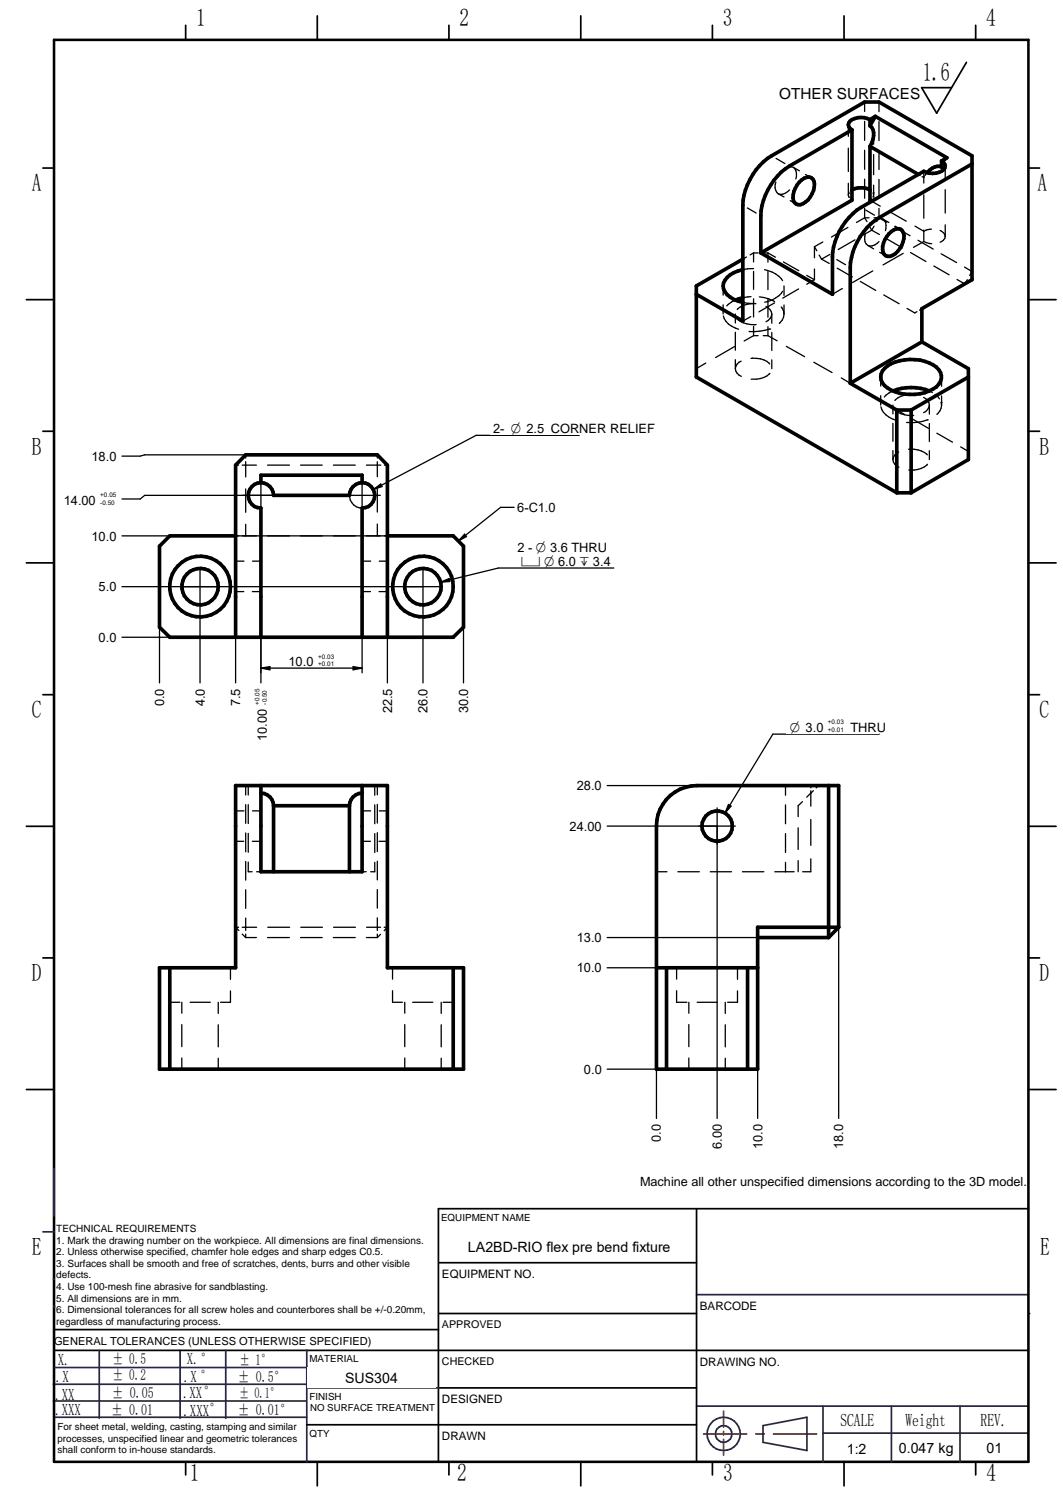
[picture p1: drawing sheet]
<svg xmlns="http://www.w3.org/2000/svg" width="210mm" height="297mm" viewBox="0 0 210 297" stroke-linecap="round" stroke-linejoin="round" font-family="sans-serif">
<g fill="none" stroke="#26264c" stroke-width=".34">
<path d="M8.5 243.3h2.2M10.5 252.6h.2M137.5 255.7h65.6M10.5 276.7h50M10.5 273.4h50M10.8 279.9h49.8M10.8 270.1h50M35.6 266.7v13.4M60.6 266.7v22M60.7 274.1h26M137.5 277.7h65.6M162.5 277.7v11"/>
<path d="M176 277.7v11M189.6 277.7v11M150.7 281.6l8.6-1.7v6.6l-8.6-1.6zM162.5 283h40.5"/>
</g>
<g fill="none" stroke="#000" stroke-width=".34">
<path d="M36.7 5v2.9M88.6 5v2.9M140.7 5v2.9M192.7 5v2.9M8.5 33.2h2.2M203.1 33.2h2.2M5.2 59.2h5.5M203.1 59.2h5.4M8.5 85.2h2.2M203.1 85.2h2.2M5.2 111.2h5.5M203.1 111.2h5.4"/>
<path d="M8.5 137.2h2.2M203.1 137.2h2.2M5.2 163.2h5.5M203.1 163.2h5.4M8.5 189.2h2.2M203.1 189.2h2.2M5.2 215.2h5.5M203.1 215.2h5.4M86.6 238.7v50M10.7 266.7h192.4M10.7 262.6h75.9M86.7 274.1h50.8"/>
<path d="M36.7 288.7v2.6M62.7 288.7v4.8M88.6 288.7v2.6M114.7 288.7v4.8M140.7 288.7v2.6M166.7 288.7v4.8M192.7 288.7v2.6"/>
</g>
<path d="M10.7 7.9h192.4v280.8h-192.4z" fill="none" stroke="#000" stroke-width=".51"/>
<path d="M142.9 278.7v3.2M138.9 283.2h8.5M142.9 282.7v.7M142.9 284.3v3.1M149.2 283.2h1.7M152.7 283.2h8.5" fill="none" stroke="#f00" stroke-width=".34"/>
<circle cx="10.6" cy="258.1" r=".17" fill="#26264c"/>
<g fill="none" stroke="#26264c" stroke-width=".34">
<path d="M10.7 230.8v9.4M19.6 266.7v13.4M44.6 266.7v13.4M60.5 266.7h.1"/>
<circle cx="142.9" cy="283.2" r="3.3"/>
<circle cx="142.9" cy="283.2" r="1.63"/>
</g>
<path d="M190.8 12.3l-5.8 10.1-3-5.1h5.9M86.6 238.7h116.5M86.7 259.4h50.8M86.7 249.4h50.8M86.6 281.4h50.9" fill="none" stroke="#000" stroke-width=".34"/>
<circle cx="203.1" cy="259.4" r=".17" fill="#000"/>
<g fill="#fff">
<path d="M137.9 271.4h64.4v6.1h-64.4z"/>
<path d="M189.9 283.9h13v4h-13z"/>
<path d="M86.9 254.9h50.2v4h-50.2z"/>
<path d="M60.7 270h25.3v4h-25.3z"/>
<path d="M87 244.3h50v4h-50z"/>
<path d="M60.8 277.1h25.2v4h-25.2z"/>
<path d="M176.4 284.1h13v4h-13z"/>
<path d="M162.7 284.1h13v4h-13z"/>
<path d="M137.9 260.4h64.5v6h-64.5z"/>
</g>
<path d="M62.7 3.1v4.8M114.7 3.1v4.8M166.7 3.1v4.8M137.5 238.7v50M60.6 281.4h26" fill="none" stroke="#000" stroke-width=".34"/>
<path d="M101.6 283.2h25.3v4h-25.3z" fill="#fff"/>
<g fill="none" stroke="#000" stroke-width=".72">
<path d="M157.8 36a2.22 2.22 0 0 1 2.4-.9 2.43 2.43 0 0 1 .2 3.2 3.4 3.4 0 0 1-2.8 2.1 1.42 1.42 0 0 1-1-1.9 5.4 5.4 0 0 1 1.2-2.5zM168.2 25.7l-12.3 7.1a12.5 12.5 0 0 0-5.7 9.8v7.4M168.2 25.7v13.8l-18 10.5M168.2 37.5a3.9 3.9 0 0 1 3.6 0M171.8 24.8a2.7 2.7 0 0 1 .3 3.4l-.3 .7M171.8 23.6a3.4 3.4 0 0 0-4.2 .7 1.09 1.09 0 0 0 .6 1.4M171.8 28.9v10.6l.3 .3M171.8 23.6v1.2M171.8 28.9l9.6 5.6M172.8 23l-1 .6M172.8 23l14.2 8.2-1.1 .6M172.8 23l-1 1.8"/>
<path d="M185.9 31.8a1.08 1.08 0 0 1 .7 1 1.08 1.08 0 0 1-.7 1 3.9 3.9 0 0 1-3.5 0l-12.4 7.2a12.5 12.5 0 0 0-5.6 9.8v7.3l-14.2-8.1M185.9 31.8v1.2a2.39 2.39 0 0 0-2.8 1.1M191.9 32.4l-18.3 10.6a12.4 12.4 0 0 0-5.7 9.8v22.9M137.5 58.1l9.2 5.3v-22.8a12.5 12.5 0 0 1 5.7-9.8l18.3-10.6h2.9l18.3 10.6v24.4l-9.9 5.8v6.5M146.7 58.8l-1.5 .5M146.7 51.2l-9.2 5.3v18l39.6 22.8M146.7 53.3a4.8 4.8 0 0 0-3.8 2.6 2.44 2.44 0 0 0 1.3 2.8l.7 .4 1.8 .6M175.5 46.2a2.22 2.22 0 0 1 2.4-.9 2.06 2.06 0 0 1 .4 2.5 4.2 4.2 0 0 1-2.5 2.8 1.21 1.21 0 0 1-1.5-1.3 4.3 4.3 0 0 1 1.2-3.1zM167.9 75.7l9.2 5.3M174.7 72.8a8.5 8.5 0 0 1 7.9-1.4 4 4 0 0 1 3.3 2.8 3.2 3.2 0 0 1-2.4 3 8.7 8.7 0 0 1-8.8-1 2.26 2.26 0 0 1 0-3.4zM176.3 77.2a9.9 9.9 0 0 1 7.2 0M182 67.5l9.2 5.3v18l-11.3 6.5"/>
<path d="M182 67.5l-14.1 8.2M191.2 74.5l-11.3 6.5M51.5 95.3v-1.4h20v1.4M51.5 95.3a2.5 2.5 0 0 0-2.5 2.5 2.5 2.5 0 0 0 2.5 2.5v25.6M51.5 95.3a2.53 2.53 0 0 1 2.5 2.5h15a2.53 2.53 0 0 1 2.5-2.5M71.5 95.3a2.5 2.5 0 0 1 2.5 2.5 2.5 2.5 0 0 1-2.5 2.5v25.6M177.1 81h2.8M177.1 81v16.3M177.1 97.3h2.8M179.9 81v16.3M76.5 105.8h13l2 2.1v16l-2 2h-56l-2-2v-16l2-2.1h13M46.5 125.9v-34l2-2.1h26l2 2.1v34"/>
<path d="M46.5 155.2h30v35.9h15v20.1h-60v-20.1h15zM51.5 156.6a2.53 2.53 0 0 1 2.5 2.5M54 159.1h15M54 159.1v13.1M69 159.1v13.1M71.5 156.6a2.53 2.53 0 0 0-2.5 2.5M71.5 155.2v17h-20v-17M163.6 155.2v30M33.5 191.1v20.1M89.5 191.1v20.1M129.6 191.1h20M131.6 191.1v20.1"/>
<path d="M147.6 191.1v20.1M149.6 185.2h14M165.6 183.1v-27.9h-28a8 8 0 0 0-8 8v48h18M165.6 183.1h-16v28.1h-2M165.6 183.1l-2 2.1"/>
<circle cx="39.5" cy="115.9" r="3.6"/>
<circle cx="39.5" cy="115.8" r="6"/>
<circle cx="83.5" cy="115.8" r="6"/>
<circle cx="83.5" cy="115.9" r="3.6"/>
<circle cx="141.6" cy="163.2" r="2.99"/>
</g>
<g fill="none" stroke="#000" stroke-width=".25">
<path d="M153.2 36a1.96 1.96 0 0 0 .5 2.3M153.2 31.3l1.8 1M153.7 38.3l1.1 .6M155.9 37.5a2.13 2.13 0 0 1-2.2 .8M156 39.6l1.2 .7M156.7 33.1a1.95 1.95 0 0 0-2.3 .7M156.7 33.1a1.95 1.95 0 0 1 .4 2.2M156.7 33.1l1.2 .6M159 34.5l1.2 .6M167.5 38.5l.1 .4M167.5 24.6v2.3M167.5 29.3v4.6"/>
<path d="M167.5 36.2v2.3M167.6 38.1h.1M167.6 38.1l-.1 .4M167.6 38.9h.1M167.9 39.3l.3 .2M168.2 37.5l-.3 .3M170.7 20.2v1.8M170.7 24v3.7M170.7 29.7v3.7M170.7 35.4v3.8M171.8 37.5l.3 .2M172.1 39.3l-.3 .2"/>
<path d="M172.1 39.8l1.7 .9M172.4 38.1h.1M172.4 38.9h.1M172.4 38.1l.1 .4M172.5 38.5l-.1 .4M172.5 26.5v2M172.5 30.5v4M172.5 36.6v1.9M173.6 20.2v1.9M173.6 24v3.8M173.6 29.7v3.8M173.6 35.4v3.8"/>
<path d="M181.4 34.5l.3 .1M182.1 34.9l.3 .2 .1-.2M182.4 33.8v2.4M182.4 38.5v4.6M182.8 34.4l-.2 .3M183.1 34.1l-.1 .1M186.3 32.4l-.4 .6M186.6 32.8v2.3M186.6 37.5v4.6M187 31.2l-.4 .6M142.8 56.5v1.8M145.2 59.3l-.8 .3-.9 .8"/>
<path d="M146.7 59.7l2.1 .2M147.4 50.8l-.7 .4M147.6 41.1l1.7 1M148.3 58.6l-1.6 .2M148.8 50l-.7 .3M148.8 50v1.7M148.8 53.6v3.5M148.8 59v3.6M148.8 50h.9M148.8 53l-2.1 .3M149.3 60l-.3-.1a4.4 4.4 0 0 0-3.4 1.2M149.9 58.6a7 7 0 0 1 3.1 1"/>
<path d="M150.7 50h.9M151 53.3a5.3 5.3 0 0 1 3.5 2.1M151.6 50l1.5 .8M151.6 50v1.8M151.6 53.6v3.6M151.6 59.1v3.6M153 59.8l-3.1 1.8M154.5 57.5a5.3 5.3 0 0 1-3.5 2.2M154.7 51.7l3 1.8M154.8 56.5v1.8M157.7 57.1l-3.1 1.8M159.3 54.4l1.5 .8"/>
<path d="M160.8 48.7v2.2M160.8 53.1v2.1M160.8 55.2l-1.5 .9M160.8 48.7l.5 .8M161.8 50.4l.4 .8M162.2 51.2l1.5 .8M162.5 47.8l-1.7 .9M163.9 50.2l-1.7 1M165.2 51.3l1.8 1M165.3 53l3 1.7M166.3 57l-1.9 1.1M167.4 44.9l-3.2 1.9"/>
<path d="M168.8 47.4l-3.3 1.9M169.9 55.6l3 1.8M170.7 41.1v1.9M170.7 43l-1.6 .9M170.7 43h.9M170.7 43l.5 .8M170.9 46.2a2.08 2.08 0 0 0 .5 2.3M170.9 41.5l1.8 1M171.4 48.5l1.1 .6M171.7 44.7l.4 .8M172.1 45.5l1.6 .8M172.1 45.5l-1.6 .9"/>
<path d="M172.3 53.5l-3.9 2.3M172.6 44.7l-.5 .8M172.6 43h1M173.6 47.7a2.03 2.03 0 0 1-2.2 .8M173.6 41.1v1.9M173.6 43l1.5 .9M173.6 43l-.5 .8M173.7 49.8l1.2 .7M174.3 43.3a1.86 1.86 0 0 1 .5 2.3M174.3 43.3a1.9 1.9 0 0 0-2.2 .7M174.3 43.3l1.2 .6M174.5 58.3l3 1.7"/>
<path d="M175.2 47.2l3 1.8M175.6 41.7l3.3 2M176.7 44.8l3 1.8M176.7 44.7l1.2 .6M178.4 50l-4 2.3M179.8 49.9l3 1.7M180.7 44.7l1.7 1 .5-.3 1-.1M181.3 47.5l3 1.7M182.4 47.7l-2 1.2M182.4 45.4v2.3M182.4 47.7l1.6 .4M184.4 52.5l3 1.8"/>
<path d="M185.6 45.5a1.55 1.55 0 0 1 1 1.2M185.8 50.1l3.1 1.8M186.6 46.7a1.41 1.41 0 0 1-1 1.1M186.6 44.4v2.3M189 55.2l1.5 .9 .5-.9M190.5 52.7l1.4 .9-.4 .8M139.4 71.7l-1.9 1.1M142.8 60.2v1.8M142.8 62.4a3.9 3.9 0 0 0 3 2.6M145 68.5l-3.7 2.1M145.2 72.8a1.81 1.81 0 0 0 1.2 1.5M145.2 62v1.8"/>
<path d="M145.2 65.6v3.6M145.2 71v1.8M145.6 63a4.4 4.4 0 0 0 3.7 1.1M146.3 71.3a1.73 1.73 0 0 0-1.1 1.5M148.3 62.5l-1.6 .9M148.3 70.8l.3-.1a4 4 0 0 1 3.4 1.2M148.8 66.3l-1.9 1.1M148.8 66.3h.9M148.8 64.5v1.8M150.7 66.3h.9M151.3 60.5a1.88 1.88 0 0 1 1.1 1.5M151.6 64.5v1.8"/>
<path d="M151.6 66.3l1.9 1M152 65a10.3 10.3 0 0 1-4.1 .4M152 65h.1M152 73.7a4.3 4.3 0 0 1-3.7 1.2M152.4 62a1.86 1.86 0 0 1-1.1 1.5M152.4 62v1.8M152.4 65.7v3.5M152.4 71.1v1.7M154.3 60.6l.4 .8 .1 .6M154.8 62a2.44 2.44 0 0 1-.9 1.9M154.8 60.2v1.8M155.3 68.4l3.6 2"/>
<path d="M160.7 71.5l3.6 2.1M166.1 74.6l1.8 1.1M173.9 74.5v1.7M173.9 78.1v1.9M176.3 77.2l-.7 .4-1 .8M179.1 60.9l1.5 .9 .5-.2M180.4 77.9h-.3a4.2 4.2 0 0 0-3.4 1.2M182 61l-.4 .3M182.4 78.5a1.86 1.86 0 0 1 1.1 1.5M183.5 77.2l.6 .3M184.7 77.9l.8 .9M185.8 79.5h.1"/>
<path d="M185.8 79.5l.1 .5M185.9 74.5v1.8M185.9 78.2v1.8M46.5 91.9h.6M47.8 91.9h2.8M48.5 96.6v4.6M48.5 89.8v.7M48.5 91.2v3M52.8 91.9h4.4M59.4 91.9h4.2M65.8 91.9h4.3M72.3 91.9h2.9"/>
<path d="M74.5 96.5v4.6M74.5 89.8v.7M74.5 91.2v2.9M75.9 91.9h.6M173.9 80.3a4.1 4.1 0 0 0 3.1 2.7M176.3 90.8a1.81 1.81 0 0 0 1.2 1.5M176.3 80v1.7M176.3 83.6v3.6M176.3 89v1.8M176.7 80.9a4.4 4.4 0 0 0 3.7 1.1M177.1 81l1.5 .9M177.5 89.3a1.88 1.88 0 0 0-1.2 1.5"/>
<path d="M179.4 88.7a4.7 4.7 0 0 1 3.7 1.1M180.3 82.8l3.1 1.8M183.1 82.9a9.4 9.4 0 0 1-4.1 .5M183.1 82.9h.1M183.1 91.7a4.3 4.3 0 0 1-3.6 1.1M183.5 80a1.88 1.88 0 0 1-1.1 1.5M183.5 80v1.8M183.5 83.7v3.5M183.5 89v1.8M185 85.6l3.1 1.7M185.9 80a2.45 2.45 0 0 1-.9 1.8M189.7 88.3l1.5 .9"/>
<path d="M46.5 105.8h.6M46.5 110.8h1.7M46.5 116.8h1.6M47.8 105.8h2.8M48.5 103.5v2.3M49.8 116.8h1.7M49.9 110.8h1.6M52.8 105.8h4.4M59.4 105.8h4.2M65.8 105.8h4.3M71.5 116.8h1.7M71.5 110.8h1.7"/>
<path d="M72.3 105.8h2.8M74.5 103.5v2.3M74.8 116.8h1.7M74.9 110.8h1.6M75.9 105.8h.6M24.1 125.9h22.4M48.5 155.2v1.8M48.5 158.9v3.7M49 155.2v1.8M49 158.9v3.7M74 155.2v1.9M74 159v3.7"/>
<path d="M74.5 155.2v1.8M74.5 158.9v3.7M155.1 155.2v1.9M155.1 159v3.7M158.5 158.3l-.9 .8v2.2M160.1 155.2v.4M160.1 156.2v3M160.6 156.2l-1.3 1.2M161.6 155.2l-.4 .4M46.5 160.1h1.7M46.5 166.2h1.6M48.5 164.5v3.7"/>
<path d="M48.5 170.1v3.7M48.5 175.7v3.7M49 170.3v1.9h.8M49 164.6v3.7M49.8 166.2h1.7M49.9 160.1h1.6M50.7 172.2h.8M71.5 172.2h.8M71.5 166.2h1.7M71.5 160.1h1.7M74 170.3v1.9h-.8M74 164.6v3.8"/>
<path d="M74.5 164.5v3.7M74.5 170.1v3.7M74.5 175.7v3.7M74.8 166.2h1.7M74.9 160.1h1.6M129.6 172.2h2.1M133.9 172.2h4.2M140.3 172.2h4.1M146.6 172.2h4.2M155.1 164.6v3.8M155.1 170.3v1.9M156.8 172.2h-3.8"/>
<path d="M157.6 163.5v4.3M157.6 170v2.2M160.1 169.6v2.6h-1.6M160.1 161.8v5.2M33.5 198h2M35.9 198v2.1M37.5 198h4M43.1 198v2.2M45.5 195.7v2.3h-1.9M45.5 191.1v2.3M47.1 183.1h-.6l.7 .7M47.8 184.5l.7 .7"/>
<path d="M48.5 185.2h2.1M48.5 181.3v2.5M48.5 184.5v.7M50.7 183.1h-2.9M52.8 185.2h4.3M52.9 183.1h4.3M59.4 185.2h4.2M59.4 183.1h4.3M65.8 185.2h4.3M65.9 183.1h4.3M72.3 185.2h2.2M72.4 183.1h2.7"/>
<path d="M74.5 181.3v2.5M74.5 184.5v.7M75.1 184.5l-.6 .7M75.9 183.1h.6l-.6 .7M77.5 195.7v2.3h2M77.5 191.1v2.3M79.9 198v2.1M81.5 198h4M87.1 198v2.2M87.5 198h2M133.6 195.7v2.3h2M133.6 191.1v2.3"/>
<path d="M136 198v2.1M137.7 198h3.9M143.2 198v2.2M145.6 195.7v2.3h-1.9M145.6 191.1v2.3M35.9 202.4v4.3M35.9 209v2.2M43.1 202.4v4.4M43.1 209v2.2M79.9 202.4v4.3M79.9 209v2.2M87.1 202.4v4.4"/>
<path d="M87.1 209v2.2M136 202.4v4.3M136 209v2.2M143.2 202.4v4.4M143.2 209v2.2"/>
</g>
<path d="M18.8 124.6h4.8v2.5h-4.8z" fill="#fff"/>
<path d="M47.9 97.8h7.2M51.5 94.2v7.2M67.9 97.8h7.2M71.5 94.2v7.2M24.1 115.9h63M39.5 112.3v7.2M83.5 112.3v7.2" fill="none" stroke="#000" stroke-width=".25"/>
<path d="M18.8 114.6h4.8v2.5h-4.8z" fill="#fff"/>
<path d="M24.1 105.8h58.9" fill="none" stroke="#000" stroke-width=".25"/>
<path d="M17.4 104.6h6.2v2.5h-6.2z" fill="#fff"/>
<path d="M28.6 97.8h25.4" fill="none" stroke="#000" stroke-width=".25"/>
<path d="M11.9 97.1h11.7v2.9h-11.7z" fill="#fff"/>
<path d="M28.6 97.8l-.9 .8h-3.6M28.6 89.8h19.9" fill="none" stroke="#000" stroke-width=".25"/>
<path d="M17.4 88.9h6.2v2.4h-6.2z" fill="#fff"/>
<path d="M28.6 89.8l-.9 .3h-3.6M31.5 123.9v11" fill="none" stroke="#000" stroke-width=".25"/>
<path d="M30.3 135.3h2.4v4.8h-2.4z" fill="#fff"/>
<path d="M39.5 119.5v15.4" fill="none" stroke="#000" stroke-width=".25"/>
<path d="M38.3 135.3h2.4v4.8h-2.4z" fill="#fff"/>
<path d="M46.5 121.8v13.1" fill="none" stroke="#000" stroke-width=".25"/>
<path d="M45.3 135.3h2.4v4.8h-2.4z" fill="#fff"/>
<path d="M51.5 100.3v34.6" fill="none" stroke="#000" stroke-width=".25"/>
<path d="M50 135.3h3v11.7h-3z" fill="#fff"/>
<path d="M76.5 91.9v43" fill="none" stroke="#000" stroke-width=".25"/>
<path d="M75.3 135.3h2.4v6.2h-2.4z" fill="#fff"/>
<path d="M83.5 119.5v15.4" fill="none" stroke="#000" stroke-width=".25"/>
<path d="M82.3 135.3h2.4v6.2h-2.4z" fill="#fff"/>
<path d="M91.5 107.9v27" fill="none" stroke="#000" stroke-width=".25"/>
<g fill="#fff">
<path d="M90.3 135.3h2.4v6.2h-2.4z"/>
<path d="M101.5 98.4h8.9v3.6h-8.9z"/>
</g>
<path d="M69 98.2a2.39 2.39 0 0 0 2.5 2.1M94 86h20.4M91.7 105.5l.4 .5-1.6 .8zM101.5 100.2h-2.7l-8.3 6.6" fill="none" stroke="#000" stroke-width=".25"/>
<path d="M91.7 105.5l.4 .5-1.6 .8z" fill="#000"/>
<path d="M96.7 83.4h17.7v2.4h-17.7z" fill="#fff"/>
<path d="M73.7 96.7l1.5-1.1 .2 .5zM94 86l-20.3 10.7M98.4 112.2h22.8" fill="none" stroke="#000" stroke-width=".25"/>
<path d="M73.7 96.7l1.5-1.1 .2 .5z" fill="#000"/>
<path d="M101.1 106.9h20.1v5.2h-20.1z" fill="#fff"/>
<path d="M51.5 117.9v15M71.5 109.1v23.8M87 115l1.7-.7 .1 .6zM98.4 112.2l-11.4 2.8" fill="none" stroke="#000" stroke-width=".25"/>
<path d="M87 115l1.7-.7 .1 .6z" fill="#000"/>
<path d="M56.4 128.9h10.2v2.9h-10.2z" fill="#fff"/>
<path d="M51.5 132h20M51.5 132l1.8-.3v.6zM69.7 131.7l1.8 .3-1.8 .3zM119.9 211.2h19.7" fill="none" stroke="#000" stroke-width=".25"/>
<path d="M51.5 132l1.8-.3v.6zM69.7 131.7l1.8 .3-1.8 .3z" fill="#000"/>
<path d="M114.7 209.9h4.8v2.5h-4.8z" fill="#fff"/>
<path d="M119.9 191.1h27.7" fill="none" stroke="#000" stroke-width=".25"/>
<path d="M113.3 189.9h6.2v2.5h-6.2z" fill="#fff"/>
<path d="M119.9 185.2h43.7" fill="none" stroke="#000" stroke-width=".25"/>
<path d="M113.3 183.9h6.2v2.5h-6.2z" fill="#fff"/>
<path d="M119.9 163.2h21.7" fill="none" stroke="#000" stroke-width=".25"/>
<path d="M111.8 161.9h7.7v2.5h-7.7z" fill="#fff"/>
<path d="M119.9 155.2h30.7" fill="none" stroke="#000" stroke-width=".25"/>
<path d="M113.3 153.9h6.2v2.5h-6.2z" fill="#fff"/>
<path d="M129.6 211.2v9.7" fill="none" stroke="#000" stroke-width=".25"/>
<path d="M128.4 221.4h2.4v4.7h-2.4z" fill="#fff"/>
<path d="M141.6 163.2v57.7" fill="none" stroke="#000" stroke-width=".25"/>
<path d="M140.4 221.4h2.4v6.1h-2.4z" fill="#fff"/>
<path d="M149.6 191.1v29.8" fill="none" stroke="#000" stroke-width=".25"/>
<path d="M148.4 221.4h2.4v6.1h-2.4z" fill="#fff"/>
<path d="M165.6 183.1v37.8" fill="none" stroke="#000" stroke-width=".25"/>
<path d="M164.4 221.4h2.4v6.1h-2.4z" fill="#fff"/>
<path d="M141.6 159.6v7.2M152.6 145h21M138 163.2h7.2" fill="none" stroke="#000" stroke-width=".25"/>
<path d="M155.3 141.9h18.3v2.9h-18.3z" fill="#fff"/>
<path d="M143.8 158.9l.6 .3-1.2 1.4zM152.6 145l-9.4 15.6" fill="none" stroke="#000" stroke-width=".25"/>
<path d="M143.8 158.9l.6 .3-1.2 1.4z" fill="#000"/>
<text font-size="5.1" x="182.2" y="16">1.6</text>
<g font-size="4.9">
<text x="38.7" y="5.2">1</text>
<text x="90.8" y="5.2">2</text>
<text x="142.7" y="5.2">3</text>
<text x="194.7" y="5.2">4</text>
<text x="6.3" y="37.8">A</text>
<text x="204.9" y="37.8">A</text>
<text x="6.3" y="89.8">B</text>
<text x="205.2" y="89.8">B</text>
<text x="6.3" y="141.8">C</text>
<text x="205.2" y="141.8">C</text>
<text x="6.3" y="193.8">D</text>
<text x="205.2" y="193.8">D</text>
<text x="6.3" y="247.9">E</text>
<text x="205.4" y="247.9">E</text>
<text x="37.5" y="292.5">1</text>
<text x="90.3" y="292.5">2</text>
<text x="142.8" y="292.5">3</text>
<text x="194.8" y="292.5">4</text>
</g>
<g font-size="3.6">
<text x="165.9" y="281.6">SCALE</text>
<text x="178.8" y="281.6">Weight</text>
<text x="193.6" y="281.6">REV.</text>
</g>
<g font-size="3.3">
<text x="11.4" y="269.7">X.</text>
<text x="36.9" y="269.4">X.°</text>
<text x="11" y="272.9">.X</text>
<text x="36.3" y="273">.X °</text>
<text x="10.9" y="276.4">.XX</text>
<text x="10.9" y="279.5">.XXX</text>
<text x="36.2" y="276">.XX°</text>
<text x="36.2" y="279.7">.XXX°</text>
</g>
<g font-size="3">
<text x="153.9" y="19.6">OTHER SURFACES</text>
<text x="22.2" y="269.3">± 0.5</text>
<text x="47.3" y="269.5">± 1°</text>
<text x="22.2" y="272.5">± 0.2</text>
<text x="47" y="273">± 0.5°</text>
<text x="22" y="279.4">± 0.01</text>
<text x="22.1" y="276.2">± 0.05</text>
<text x="46.9" y="279.4">± 0.01°</text>
</g>
<text font-size="2.9" x="47.2" y="276.2">± 0.1°</text>
<g font-size="2.8">
<text x="102.9" y="111.8">c O 6.0 ` 3.4</text>
<text x="156" y="144.5">O 3.0</text>
<text x="92.4" y="247.4">LA2BD-RIO flex pre bend fixture</text>
<text x="68.2" y="273">SUS304</text>
<text x="167.2" y="287.1">1:2</text>
<text x="177.5" y="287.1">0.047 kg</text>
<text x="194.8" y="286.9">01</text>
</g>
<g font-size="2.5">
<text x="97.4" y="85.5">2- O 2.5 CORNER RELIEF</text>
<text x="18.1" y="91">18.0</text>
<text x="12.6" y="99.7">14.00</text>
<text x="102.2" y="101.1">6-C1.0</text>
<text x="18.1" y="106.8">10.0</text>
<text x="102.2" y="109.1">2 - O 3.6 THRU</text>
<text x="19.5" y="116.8">5.0</text>
<text x="19.5" y="126.7">0.0</text>
<text x="57" y="131.5">10.0</text>
<text x="32.4" y="139.5" transform="rotate(-90 32.4 139.5)">0.0</text>
<text x="40.4" y="139.5" transform="rotate(-90 40.4 139.5)">4.0</text>
<text x="47.4" y="139.5" transform="rotate(-90 47.4 139.5)">7.5</text>
<text x="77.4" y="140.9" transform="rotate(-90 77.4 140.9)">22.5</text>
<text x="84.4" y="140.9" transform="rotate(-90 84.4 140.9)">26.0</text>
<text x="92.4" y="140.9" transform="rotate(-90 92.4 140.9)">30.0</text>
<text x="52.7" y="146.4" transform="rotate(-90 52.7 146.4)">10.00</text>
<text x="167.9" y="144.5">THRU</text>
<text x="113.9" y="156">28.0</text>
<text x="112.5" y="164">24.00</text>
<text x="113.9" y="186.1">13.0</text>
<text x="113.9" y="192.1">10.0</text>
<text x="115.3" y="212">0.0</text>
<text x="130.5" y="225.5" transform="rotate(-90 130.5 225.5)">0.0</text>
<text x="142.5" y="226.9" transform="rotate(-90 142.5 226.9)">6.00</text>
<text x="150.5" y="226.9" transform="rotate(-90 150.5 226.9)">10.0</text>
<text x="166.5" y="226.9" transform="rotate(-90 166.5 226.9)">18.0</text>
<text x="126.4" y="234.2">Machine all other unspecified dimensions according to the 3D model.</text>
</g>
<g font-size="2.3">
<text x="87.3" y="252.4">EQUIPMENT NO.</text>
<text x="138.2" y="258.7">BARCODE</text>
<text x="138.2" y="269.7">DRAWING NO.</text>
<text x="87.3" y="277.1">DESIGNED</text>
<text x="87.3" y="284.4">DRAWN</text>
</g>
<text font-size="2.2" x="10.7" y="265.6">GENERAL TOLERANCES (UNLESS OTHERWISE SPECIFIED)</text>
<g font-size="2.1">
<text x="87.3" y="262.3">APPROVED</text>
<text x="87.3" y="269.5">CHECKED</text>
</g>
<g font-size="2">
<text x="11.1" y="243.3">TECHNICAL REQUIREMENTS</text>
<text x="11.1" y="245.6">1. Mark the drawing number on the workpiece. All dimensions are final dimensions.</text>
<text x="11.1" y="247.9">2. Unless otherwise specified, chamfer hole edges and sharp edges C0.5.</text>
<text x="11.1" y="250.2">3. Surfaces shall be smooth and free of scratches, dents, burrs and other visible</text>
<text x="11.1" y="252.5">defects.</text>
<text x="11.1" y="254.8">4. Use 100-mesh fine abrasive for sandblasting.</text>
<text x="11.1" y="257.1">5. All dimensions are in mm.</text>
<text x="11.1" y="259.4">6. Dimensional tolerances for all screw holes and counterbores shall be +/-0.20mm,</text>
<text x="11.1" y="261.6">regardless of manufacturing process.</text>
</g>
<g font-size="1.9">
<text x="87.1" y="241.1">EQUIPMENT NAME</text>
<text x="61.1" y="269">MATERIAL</text>
<text x="61.1" y="276.4">FINISH</text>
<text x="61.2" y="278.8">NO SURFACE TREATMENT</text>
<text x="11.4" y="282.5">For sheet metal, welding, casting, stamping and similar</text>
<text x="11.4" y="284.7">processes, unspecified linear and geometric tolerances</text>
<text x="11.4" y="287">shall conform to in-house standards.</text>
<text x="61.1" y="283.7">QTY</text>
</g>
<g font-size="1.3">
<text x="19.8" y="98.3">+0.05</text>
<text x="19.8" y="99.7">-0.50</text>
<text x="62.8" y="130.1">+0.03</text>
<text x="62.8" y="131.5">+0.01</text>
<text x="51.2" y="139.1" transform="rotate(-90 51.2 139.1)">+0.05</text>
<text x="52.7" y="139.1" transform="rotate(-90 52.7 139.1)">-0.50</text>
<text x="163.5" y="143.1">+0.03</text>
<text x="163.5" y="144.5">+0.01</text>
</g>
</svg>
